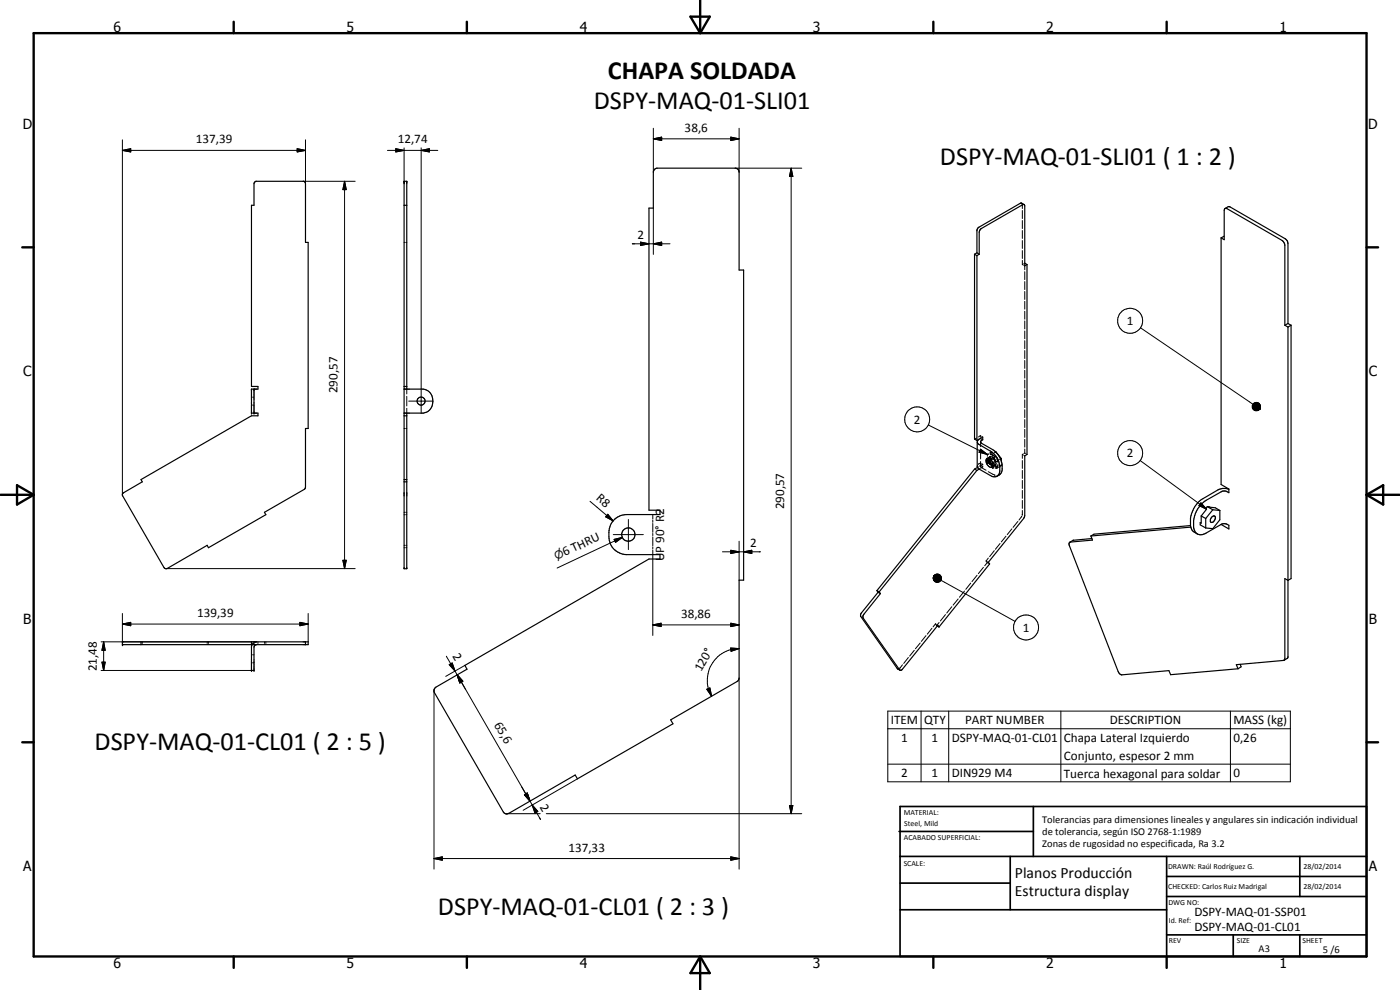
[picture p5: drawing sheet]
<svg xmlns="http://www.w3.org/2000/svg" width="420mm" height="297mm" viewBox="0 0 420 297" stroke-linecap="round" stroke-linejoin="round" font-family="sans-serif">
<g fill="none" stroke="#000" stroke-width=".35">
<path d="M76.6 54.5l14.5-.1 .5 .3 .1 .4v17.6h.8v55.9h-.8l-.1 18-12.2 7.1 .4 .7-17.2 9.9-.4-.7-12 7h-.7l-12.7-21.8-.1-.5 .4-.5 5.6-3.2-.4-.7 33.2-19.1h1.9v-.8h-1.9v-7.2h1.9v-.8h-1.9v-54.4h.7v-6.5zM196.5 50.7l.5-.2h23.9l.7 .4 .2 .7v29.4h1.4v93.1h-1.4v29.6l-.6 .8-19.9 11.5 .7 1.2-28.7 16.5-.7-1.2-19.9 11.6h-1l-.7-.5-20.6-35.8-.1-1 .5-.6 9.4-5.4-.7-1.2 55.3-31.9h3.3v-1.3h-10a5.5 5.5 0 0 1-5.4-6.7 5.3 5.3 0 0 1 5.4-5.3h10v-1.3h-3.3v-90.7h1.3v-10.8zM121.3 61.6h.8M292.5 76.3l.7 .4M292.5 76.3v55.4l.7 .5M293.2 76.7v55.5M293.2 75.9l.7 .4M293.2 75.9l-.7 .4M293.9 76.3l-.7 .4M307.3 61.3l.2 .5v18l.7-.4M307.3 61.3l-13.1 7.5-.3 .9v6.6M307.3 61.4l-.7-.4h-.4l-12.7 7.4-.3 .7v6.8"/>
<path d="M307.5 79l.7 .4M308.2 79.4v57l-.7 .4v17.9l-.3 .9-10.6 13.1 .4 .5-15.2 18.9M366.5 71.4l.9 .5v-8.8l.2-.5 .5-.1 17 9.9 .5 1.2v24M366.5 71.4v74l2.3 1.3v1.1a1.99 1.99 0 0 0-2.3-.2l-4.5 2.5a8.4 8.4 0 0 0-3.8 6.1v2a2.26 2.26 0 0 0 1.3 2.1 2.26 2.26 0 0 0 2.5-.4l4.5-2.5M367.4 70.9l-.9 .5M367.7 62.6l1-.6 .5 .1 16.5 9.5 .7 .7 .1 .8v24M385.6 97.6l.9 .5M386.5 98.1v99.1l-.1 .3-1.1 .6M386.5 97.1l1 .5M386.5 97.1l-.9 .5M387.5 97.6v76l-1 .5-.9-.5v23.9l-.2 .5-.3 .2-14.1 1.2 .5 1.3M387.5 97.6l-1 .5"/>
<path d="M76.2 116.8v7.2M121.3 116.8h5.8a3.7 3.7 0 0 1 2.8 3.6 3.7 3.7 0 0 1-2.8 3.6h-5.8M121.3 116h.8M122.1 116.8v-62.4h-.8v116.2h.8v-46.6M121.3 124.8h.8M293.3 132.7l.4 .6 3.5 2a6.2 6.2 0 0 1 2.6 7.1 1.66 1.66 0 0 1-2.6 .3l-3.3-1.9M293.9 131.7l-.6 .8v7.5l.6 .8M294.2 131.6l.7 .4M294.9 132l-.6 .4v.4l4 2.3 .9 1 1.1 1.6M294.9 132v-.9l-1.7 1.1M296.1 137.7a1.14 1.14 0 0 1 1.6 .7l.3 .8-.2 .8a1.41 1.41 0 0 1-1.8-1.2zM296.7 137.5a2.27 2.27 0 0 0 1.3 2.3"/>
<path d="M297.2 137.8a1 1 0 0 0 .8 1.4M298.9 135.6l1.6 2M300.3 137.7l.5 1.7v1.6l-.7 1.3-.9 .6M300.5 137.6l-.2 .1M300.5 137.6v.7M121.3 144.6h.8M121.3 143.9h.8M292.5 140.8l-29.3 36.4M292.5 140.8l.7 .3M293.2 141.1l-29.3 36.5M293.4 140.3l-.9 .5M293.9 140.8l-.7 .3"/>
<path d="M357.3 157.7l-29 2.6-.9 .5M357.4 158.2l-30 2.6M360.5 154.8v2.2l-.3-.2v.7l1.7 .9M360.5 154.8l1.4 .8M361.9 155.6v2.8M362.3 152l-.4 .6 .2 .2-1.6 2M362.3 152l2.4 .4 1.4 .8M362.3 152l1.7 1M363.8 155.1a.55 .55 0 0 1 .7-.3 .55 .55 0 0 1 .2 .8 1.05 1.05 0 0 1-1.4 1v-.7zM364 153l2.1 .2M364 153l-2.1 2.6M366.1 153.2v2.8l-2.1 2.6-2.1-.2"/>
<path d="M366.5 157.4l.9-.3 1.4 .5v1.1zM368.8 146.8a3.9 3.9 0 0 0-3.3 .2l-4.5 2.6a8.1 8.1 0 0 0-3.7 6v2.4l.4 1 1.6 1.2M263.2 177.2l.7 .4M263.2 177.2l.3 .5M263.5 177.7l-5.1 6.3-.1 .9 11 15.8 .8 .4M263.5 177.7l.7 .4M263.9 177.6l.3 .5M264.2 178.1l-5 6.3-.3 .8 11.2 15.9M321.1 162.7l-.2 .9 14.7 37.9 .6 .8 .5 .2 14.1-1.3 .5 1.2 20.2-1.7M327.4 160.8l.5 1.3-6.8 .6M327.7 161.6l-5.6 .5-1 .6M36.7 192.6h55.8v.8h-55.8z"/>
<path d="M42.3 192.6v.8M75.5 192.6v.8M75.6 193.4l-.1 .5v7.3h.7v-7l.3-.6 .4-.2M76.2 192.6v.8M91.7 192.6v.8M281.3 187.8l.5 .3M281.8 188.1l-.3-.5-10.7 13.2-.7 .3M372.2 199.3l.3 .8-1 .6"/>
<circle cx="126.4" cy="120.4" r="1.21"/>
<circle cx="188.6" cy="160.4" r="1.99"/>
</g>
<g fill="none" stroke="#000" stroke-width=".3">
<path d="M196.1 38.5v13.1M221.8 38.5v13.1M36.7 45.1l2.5-.5v1zM36.7 42v106.5M36.7 45.1h55M89.2 44.6l2.5 .5-2.5 .5zM91 54.4h15.6M91.7 42v13.1M103.4 54.4l.5 2.5h-1zM103.4 54.4v116.2M116.3 45.1h15.1M118.8 44.6l2.5 .5-2.5 .5z"/>
<path d="M121.3 44.4v10.7M126.4 45.1l2.5-.5v1zM126.4 44.4v79.7M196.1 41.7l2.5-.6v1.1zM196.1 41.7h25.7M219.3 41.1l2.5 .6-2.5 .5zM220.6 50.5h20M237.4 50.5l.5 2.5h-1zM237.4 50.5v193.6M121.3 72.7h.3M121.8 72.7h.3M189.8 73.2h11.3"/>
<path d="M192.2 72.6l2.6 .6-2.6 .5zM196.1 73.2l2.5-.6v1.1zM196.1 62.4v13.9M306.6 61h.1M306.7 61v.1M306.8 61.2v.1M306.8 61.3v1.3M306.8 79.4l.2 .1M306.8 63.2v2.4M306.8 66.2v2.4M306.8 69.2v2.3M306.8 72.2v2.3"/>
<path d="M306.8 75.2v2.4M306.8 78.1v1.3M307 79.2l-.2 .2M307.3 79.6l.2 .2v1.1M307.5 79l-.2 .1M307.5 81.5v2.4M307.5 84.5v2.4M307.5 87.5v2.3M307.5 90.4v2.4M307.5 93.4v2.4M307.5 96.3v2.4M307.5 99.3v2.3"/>
<path d="M342.3 98.3l33.7 23M75.5 119.2h.2M76 119.2h.2M122.1 116.8v1.4M122.1 118.9v2.9M307.5 102.2v2.4M307.5 105.2v2.4M307.5 108.2v2.3M307.5 111.1v2.4M307.5 114v2.5M307.5 117v2.4M307.5 120v2.3"/>
<path d="M75.5 121.5h.2M76 121.5h.2M121.3 128.6h.3M121.8 128.6h.3M122.1 122.5v1.5M122.7 120.4h7.4M278.6 127.5l17.7 8.9M293.1 131.4l-.6 .3M293.4 139.6l-.1 .4M294 139.1l-.4 .2M294.2 138.9l-.1 .1M294.2 138.9l.3 .2"/>
<path d="M294.2 130.7v.3M294.2 131.3v.3M294.2 138.9v.3M294.2 139.4v.3M294.2 139.7l.3 .2M294.2 130.7l.3 .2M294.2 139.7l-.2 .2M294.2 130.7l-.5 .4M294.3 134.8l2 1.6-2.5-.7zM294.3 132.6v1.4M294.3 134.8v2.9M294.3 138.5v1.5"/>
<path d="M294.3 134.8l-.5 .9 2.5 .7M294.3 134.8l2 1.6M294.3 139.7h.1M294.7 139.4l-.4 .3M294.7 139.2l.2 .1M294.7 140l.2 .1M294.7 131l.2 .1M294.9 139.3l-.1 .1M294.9 139.3v.3M294.9 139.9v.2M296.1 138.1l.1 .3M296.1 138.6l.1 .1"/>
<path d="M296.1 138.1v.2M296.1 138.4v.2M296.2 138l-.1 .1M296.3 138l.1 .3M296.3 138h-.1M296.3 138.7l.1 .4M296.3 136.4v.5M296.3 137.5v.5M296.3 138.9l.1 .2M296.4 137.4l-.2 .1M296.5 139l-.1 .1M296.5 138.3l-.4 .3"/>
<path d="M296.5 138.6l.2 .3M296.6 136.1l-.3 .3M296.7 138.9l-.1 .1M296.7 138.9l.4 .5M296.7 136.3l-.4 .1M296.7 137.3v.2M297 137.1h.4M297 137.1l-.3 .2M297.1 137a1.39 1.39 0 0 0 .1 1.9M297.2 138.9h.1M297.2 137.8l.6 .1M297.3 137.9l-.4 .2"/>
<path d="M297.3 137.9l.5 .7M297.3 135.8l-.3 .1M297.3 135.8v.6M297.3 137.2v.7M297.4 136.3l.1 .2M297.5 140l.4 .5M297.5 139.3l1 .4M297.5 136.2l.3 .2M297.5 136.2v.1M297.5 136.2l-.4 .1M297.5 136.3h.2M297.6 137l1 .8 .3 .7"/>
<path d="M297.7 137.5l-.4 .3M297.7 136.3l.1 .2M297.8 137.3l.6 .6 .3 1M297.8 136.7l.2 .1M297.8 135.7l-.5 .1M297.9 136.7l.1 .1M298 140l-.3 .2M298 136.5l.3 .2M298.1 136.1l-.4 .2M298.1 136.7l-.1 .1M298.2 138.6l-.2 .6M298.3 136.7h-.1"/>
<path d="M298.3 136.7l.4 .5M298.4 139.8h-.4M298.4 135.7l.5-.1-.4 .3M298.4 137.8v-.5a.52 .52 0 0 1 .5-.3 .52 .52 0 0 1 .4 .5l.2 .8-.2 .2-.4-.1M298.4 139.2l.5 .7M298.5 138.9l-.4 .2M298.5 137l-.4 .3M298.7 139.4l-.3 .4M298.9 139.9l-.3 .2M298.9 139l-.2 .6-.3 .1M299.1 137.7l.4 .5M299.2 140l-.1 .3"/>
<path d="M299.2 140v.1M299.3 138.4l-.4 .3M299.3 139.9l-.1 .1M299.5 138.2v.5M299.5 139.3v.5M299.5 139.8l-.1 .2M299.5 139.8l-.6 .1M299.8 138l-.3 .2M300.3 137.7l-.3 .2M300.5 139.7l-.4 .3M300.5 138.3v.5M300.5 139.2v.5"/>
<path d="M300.5 139.7h-.5M306.8 136.4l.2 .1M306.8 136.4v1.1M306.8 138.2v2.3M307 136.2l-.2 .2M307.3 136.7l.2 .1M307.5 135.9l.3 .2M307.5 122.9v2.4M307.5 125.9v2.4M307.5 128.8v2.4M307.5 131.8v2.4M307.5 134.7v1.2"/>
<path d="M307.5 135.9l-.2 .2M308 136.2l.2 .2M342.2 138.2l19.9 14.6M375.8 121.7l2.3 1-2.3-.8zM375.8 121.9l2.3 .8-2.3-.5zM375.8 122.2l2.3 .5-2.2-.2zM375.9 122.5l2.2 .2h-2.1zM375.9 122.6h2.2M376 121.4l2.1 1.3-2.3-1zM376 122.7h2.1l-1.9 .2zM376 122.8h2.1M376.1 121.2l.2-.2 1.8 1.7z"/>
<path d="M376.1 121.2l2 1.5-2.1-1.3zM376.2 122.9l1.9-.2-1.7 .4zM376.3 121l.2-.1 1.6 1.8zM376.4 123.1l1.7-.4-1.5 .5zM376.5 120.9l.3-.1 1.3 1.9zM376.6 123.2l1.5-.5zM376.8 120.8l.3-.1 1 2zM376.9 123.2l1.2-.5zM377.1 120.7l.2 .1 .8 1.9zM377.2 123.2l.9-.5zM377.3 120.8l.3 .1 .5 1.8zM377.4 123.2l.7-.5z"/>
<path d="M377.6 120.9l.2 .1 .3 1.7zM377.7 123.1l.4-.4zM377.8 121l.3 1.7zM378 121.2l.2 .2-.1 1.3zM378.1 122.7l-.2 .2zM378.2 121.4l-.1 1.3zM378.2 121.7l-.1 1zM378.3 122.2l-.2 .5zM378.3 121.9l-.2 .8zM121.3 154.4h.3M121.3 153.7h.3M121.8 154.4h.3"/>
<path d="M121.8 153.7h.3M177.1 150.4l6.9 5.9M182.4 154.3l1.6 2-2.2-1.2zM188.6 155.9v9M195.9 154.4v1.3M195.9 156.1v.6M195.9 157.1v2.6M293.7 140.1l-.3 .2M294.2 140.5l-.3 .3M294.3 140.1l.3 .2M294.6 140.3l1.3 .8M294.9 140.1l-.3 .2"/>
<path d="M296.6 141.5l2 1M298.2 140.3l-.3 .2M298.3 140.4l-.4 .1M298.6 142.5h.1M298.9 140.5h.1M299 140.3l-.1 .2M299.1 140.3l-.2 .2M299.1 140.3l-.4 .1M299.2 140.3v.1M299.7 140.2l-.5 .3M299.9 142.5l-.7 .2M303.7 158.7l-1.4 1.7"/>
<path d="M305.5 156.5l-1.5 1.7M306.7 154.9l-.9 1.1M306.8 141.1v2.5M306.8 144.1v2.5M306.8 147.2v2.3M306.8 150.2v2.3M306.8 153.2v1.4M360.4 150.9l1.7 1.9-2.3-1.1zM49.7 170.6h56.9M102.9 168.1h1l-.5 2.5zM121.3 164.3h.3M121.3 163.6h.3"/>
<path d="M121.8 164.3h.3M121.8 163.6h.3M184.1 160.4h9M184.3 161.8l2.5-.6-2.1 1.5zM186.8 161.2l-19.6 9.2M195.9 160.1v.6M195.9 161.1v2.6M195.9 164.1v.6M195.9 165.1v25.6M216.8 165.6h11.4M219.3 165.1l2.5 .5-2.5 .5zM221.8 162.4v11.7"/>
<path d="M223.2 165.6l2.4-.5v1zM280.2 172.9l-.1 .5zM280.2 172.9l-.1 .8zM280.2 172.9v1zM280.2 172.9v1.3zM280.2 172.9l.2 1.5-.2-.2zM280.2 172.9l.4 1.6zM280.2 172.9l.7 1.8-.3-.2zM280.2 172.9l.9 1.9-.2-.1zM280.2 172.9l1.2 1.9h-.3zM280.2 172.9l1.5 1.8-.3 .1zM280.2 172.9l1.7 1.7-.2 .1z"/>
<path d="M280.2 172.9l1.9 1.5-.2 .2zM280.2 172.9l2.2 1.3-.3 .2zM280.2 172.9l2.3 1.1-.1 .2zM280.2 172.9l2.3 .8v.3zM280.2 172.9l2.4 .6-.1 .2zM280.2 172.9l2.3 .3 .1 .3zM280.2 172.9h2.2l.1 .3zM280.2 172.9l2.1-.2 .1 .2zM280.2 172.9l1.9-.4 .2 .2zM280.2 172.9l1.6-.5 .3 .1zM280.2 172.9l1.4-.6 .2 .1zM280.2 172.9l1.4-.6z"/>
<path d="M280.2 172.9l1.1-.6zM280.2 172.9l.9-.6zM280.2 173h2.3M280.2 172.8h2.2M280.4 172.7l.2-.2-.4 .4zM280.4 172.7l-.2 .2zM280.6 172.5l.2-.2-.6 .6zM282.4 174.1l22.2 12.3M287.6 179.7l-1.6 1.9M289.5 177.3l-1.6 1.9M291.3 175l-1.5 1.8M293.2 172.6l-1.5 1.9"/>
<path d="M295.1 170.2l-1.5 1.9M295.9 168.3l.2 .2M295.9 168.3l.3 .1M296.2 168.7l.1 .1M296.3 168.8l-.8 1M296.3 168.8l.2 .2M296.4 168.6l.2 .1M296.6 167.4l-.7 .9M296.7 169.1l.3 .1M298.4 165.2l-1.4 1.8M300.1 163.1l-1.4 1.7M301.9 160.9l-1.4 1.7"/>
<path d="M30.3 192.6h46.7M30.6 198.7h1l-.5 2.5zM31.1 192.6l.5 2.5h-1zM31.1 192.6v8.6M36.7 187.2l2.5-.5v1zM36.7 187.2h55.8M36.7 184.1v8.5M42.7 192.6v.3M42.7 193.1v.3M62.2 192.6v.3M62.2 193.1v.3M62.6 192.6v.3"/>
<path d="M62.6 193.1v.3M75.5 198.9h.2M75.5 196.5h.2M76 198.9h.2M76 196.5h.2M76 193h.1M76 193l-.4 .4M77 192.6l-.5 .1M77.4 192.6v.3M77.4 193.1v.3M79.4 192.6v.3M79.4 193.1v.3"/>
<path d="M79.8 192.6v.3M79.8 193.1v.3M90 186.7l2.5 .5-2.5 .5zM92.5 184.1v8.5M134 196.9l2.6 4.4M134.8 199.4l.9-.5 .9 2.4zM139.5 199.6l-5.7 3.3M195.9 187.5l2.5-.5v1zM195.9 187.5h25.9M219.3 194.4l2.5 .2-2.4 .8zM219.3 187l2.5 .5-2.5 .5zM221.8 194.6a9.4 9.4 0 0 0-9.3 7.5l-.2 1.5a9.1 9.1 0 0 0 1.3 5.3"/>
<path d="M270.8 199.5l-.9 1.1M272.6 197.3l-1.4 1.8M274.4 195.1l-1.4 1.7M276.2 192.9l-1.5 1.7M277.9 190.7l-1.4 1.7M279.7 188.5l-1.4 1.8M280.7 187.2l.3 .1M280.7 187.2l.2 .2M280.7 187.2l-.7 .9M281 187.5l.1 .2M281.1 187.7h.1M281.2 187.8h.1"/>
<path d="M281.2 187.5l.3 .1M281.8 186.8l-.7 .9M283.7 184.4l-1.5 1.9M285.7 182l-1.6 1.9M30.3 201.2h45.2M130.2 206.9v53.9M136.6 201.3l.6 1.2M137.2 202.5l1.7 1.9-.9 .5zM137.2 202.5l1.3 2.1M138.5 204.6l19.3 33.6M138.5 204.6l1.2 2.2M212.1 206.8l1-.4 .5 2.5z"/>
<path d="M221.8 203.5v57.3M266.4 213.4h120.9v21.2h-120.9zM266.4 218.7h120.9M269.4 200.7h.3M276.4 213.4v21.2M284.7 213.4v21.2M318.4 213.4v21.2M369.3 213.4v21.2M156.5 236.1l2.6 4.3M157.4 238.5l.8-.5 .9 2.4zM173.3 233.7l-16.3 9.4M266.4 229.3h120.9"/>
<path d="M130.2 257.6l2.5-.5v1zM130.2 257.6h91.6M151.8 244.1h10.3M159.1 240.4l.6 1.1M159.7 241.5l1.7 2-.8 .5zM159.7 241.5l2.5 4.4-.3-.6M163.9 244.1h76.7M219.3 257.1l2.5 .5-2.5 .5zM236.9 241.7h1l-.5 2.4z"/>
<circle cx="339.2" cy="96.3" r="3.8"/>
<circle cx="275.2" cy="125.8" r="3.8"/>
<circle cx="339.2" cy="136" r="3.8"/>
<circle cx="307.9" cy="188.2" r="3.8"/>
</g>
<g fill="#000">
<circle cx="121.3" cy="54.4" r=".18"/>
<circle cx="122.1" cy="54.4" r=".18"/>
<circle cx="75.5" cy="116.8" r=".18"/>
<circle cx="76.2" cy="116.8" r=".18"/>
<circle cx="75.5" cy="124" r=".18"/>
<circle cx="76.2" cy="124" r=".18"/>
<circle cx="36.7" cy="193.4" r=".18"/>
<circle cx="36.7" cy="192.6" r=".18"/>
<circle cx="75.5" cy="201.2" r=".18"/>
<circle cx="76.2" cy="201.2" r=".18"/>
</g>
<g fill="none" stroke="#000" stroke-width=".71">
<path d="M10.1 9.9h400v277.1h-400zM70.1 6.5v3.4M140.1 6.5v3.4M207.2 5h5.8l-2.9 4.9zM210.1 0v9.9M280.1 6.5v3.4M350.1 6.5v3.4M6.7 74.2h3.4M410.1 74.2h3.5M.1 148.5h10M5.1 145.6l5 2.9-5 2.9zM410.1 148.5h10"/>
<path d="M410.1 148.5l5-2.9v5.8zM6.7 222.7h3.4M410.1 222.7h3.5M70.1 287v3.4M140.1 287v3.4M210.1 287v10M210.1 287l2.9 5h-5.8zM280.1 287v3.4M350.1 287v3.4"/>
</g>
<g fill="none" stroke="#000" stroke-width=".51">
<path d="M269.8 249.5h40.3M270.1 242h140v45h-140zM270.1 257h140M303.2 257v16M310.1 242v15M350.1 257v30M390.1 257v12M270.1 265h33.1M270.1 273h80M350.1 269h60M350.1 263h60M350.1 280.5h60"/>
<path d="M370.1 280.5v6.5M390.1 280.5v6.5"/>
</g>
<g fill="#000">
<path d="M36.7 45.1l2.5-.5v1zM89.2 44.6l2.5 .5-2.5 .5zM103.4 54.4l.5 2.5h-1zM118.8 44.6l2.5 .5-2.5 .5zM126.4 45.1l2.5-.5v1zM196.1 41.7l2.5-.6v1.1zM219.3 41.1l2.5 .6-2.5 .5zM237.4 50.5l.5 2.5h-1zM192.2 72.6l2.6 .6-2.6 .5zM196.1 73.2l2.5-.6v1.1zM294.3 134.8l2 1.6-2.5-.7zM378.3 122.2l-.2 .5z"/>
<path d="M378.3 121.9l-.2 .8zM378.2 121.7l-.1 1zM378.2 121.4l-.1 1.3zM378 121.2l.2 .2-.1 1.3zM377.8 121l.3 1.7zM377.6 120.9l.2 .1 .3 1.7zM377.3 120.8l.3 .1 .5 1.8zM377.1 120.7l.2 .1 .8 1.9zM376.8 120.8l.3-.1 1 2zM376.5 120.9l.3-.1 1.3 1.9zM376.3 121l.2-.1 1.6 1.8zM376.1 121.2l.2-.2 1.8 1.7z"/>
<path d="M376.1 121.2l2 1.5-2.1-1.3zM376 121.4l2.1 1.3-2.3-1zM375.8 121.7l2.3 1-2.3-.8zM375.8 121.9l2.3 .8-2.3-.5zM375.8 122.2l2.3 .5-2.2-.2zM376.2 122.9l1.9-.2-1.7 .4zM376.4 123.1l1.7-.4-1.5 .5zM376.6 123.2l1.5-.5zM376.9 123.2l1.2-.5zM377.2 123.2l.9-.5zM377.4 123.2l.7-.5zM377.7 123.1l.4-.4z"/>
<path d="M378.1 122.7l-.2 .2zM182.4 154.3l1.6 2-2.2-1.2zM360.4 150.9l1.7 1.9-2.3-1.1zM102.9 168.1h1l-.5 2.5zM184.3 161.8l2.5-.6-2.1 1.5zM219.3 165.1l2.5 .5-2.5 .5zM223.2 165.6l2.4-.5v1zM280.2 172.9l-.1 .5zM280.2 172.9l-.1 .8zM280.2 172.9v1zM280.2 172.9v1.3zM280.2 172.9l.2 1.5-.2-.2z"/>
<path d="M280.2 172.9l.4 1.6zM280.2 172.9l.7 1.8-.3-.2zM280.2 172.9l.9 1.9-.2-.1zM280.2 172.9l1.2 1.9h-.3zM280.2 172.9l1.5 1.8-.3 .1zM280.2 172.9l1.7 1.7-.2 .1zM280.2 172.9l1.9 1.5-.2 .2zM280.2 172.9l2.2 1.3-.3 .2zM280.2 172.9l2.3 1.1-.1 .2zM280.2 172.9l2.3 .8v.3zM280.2 172.9l2.4 .6-.1 .2zM280.2 172.9l2.3 .3 .1 .3z"/>
<path d="M280.2 172.9l1.6-.5 .3 .1zM280.2 172.9l1.4-.6 .2 .1zM280.2 172.9l1.4-.6zM280.2 172.9l1.1-.6zM280.2 172.9l.9-.6zM280.6 172.5l.2-.2-.6 .6zM280.4 172.7l.2-.2-.4 .4zM280.4 172.7l-.2 .2zM30.6 198.7h1l-.5 2.5zM31.1 192.6l.5 2.5h-1zM36.7 187.2l2.5-.5v1zM90 186.7l2.5 .5-2.5 .5z"/>
<path d="M134.8 199.4l.9-.5 .9 2.4zM195.9 187.5l2.5-.5v1zM219.3 187l2.5 .5-2.5 .5zM219.3 194.4l2.5 .2-2.4 .8zM137.2 202.5l1.7 1.9-.9 .5zM212.1 206.8l1-.4 .5 2.5zM157.4 238.5l.8-.5 .9 2.4zM130.2 257.6l2.5-.5v1zM159.7 241.5l1.7 2-.8 .5zM219.3 257.1l2.5 .5-2.5 .5zM236.9 241.7h1l-.5 2.4z"/>
</g>
<path d="M280.2 172.7h2.1" fill="none" stroke="#000" stroke-width=".38"/>
<g font-size="7.9">
<text x="182.4" y="23.7">CHAPA SOLDADA</text>
<text x="178.2" y="32.7">DSPY-MAQ-01-SLI01</text>
<text x="282.1" y="49.4">DSPY-MAQ-01-SLI01 ( 1 : 2 )</text>
<text x="28.4" y="225">DSPY-MAQ-01-CL01 ( 2 : 5 )</text>
<text x="131.4" y="274.5">DSPY-MAQ-01-CL01 ( 2 : 3 )</text>
</g>
<g font-size="4.7">
<text x="304.6" y="263.5">Planos Producción</text>
<text x="304.6" y="268.9">Estructura display</text>
</g>
<g font-size="4.2">
<text x="34" y="9.6">6</text>
<text x="104" y="9.6">5</text>
<text x="174" y="9.6">4</text>
<text x="244" y="9.6">3</text>
<text x="314" y="9.6">2</text>
<text x="384" y="9.6">1</text>
<text x="6.8" y="38.7">D</text>
<text x="410.6" y="38.7">D</text>
<text x="7" y="112.9">C</text>
<text x="410.8" y="112.9">C</text>
<text x="7" y="187.1">B</text>
<text x="410.8" y="187.1">B</text>
<text x="7" y="261.4">A</text>
<text x="410.8" y="261.4">A</text>
<text x="34" y="290.4">6</text>
<text x="104" y="290.4">5</text>
<text x="174" y="290.4">4</text>
<text x="244" y="290.4">3</text>
<text x="314" y="290.4">2</text>
<text x="384" y="290.4">1</text>
</g>
<g font-size="3.9">
<text x="205.5" y="39.6">38,6</text>
<text x="58.7" y="43.1">137,39</text>
<text x="119.4" y="43.1">12,74</text>
<text x="191.3" y="71.7">2</text>
<text x="338.2" y="97.5">1</text>
<text x="101.3" y="118" transform="rotate(-90 101.3 118)">290,57</text>
<text x="274.3" y="127.1">2</text>
<text x="338.2" y="137.2">2</text>
<text x="178.7" y="149.7" transform="rotate(40 178.7 149.7)">R8</text>
<text x="235.4" y="152.8" transform="rotate(-90 235.4 152.8)">290,57</text>
<text x="169.5" y="167" transform="rotate(-25 169.5 167)">6 THRU</text>
<text x="225.1" y="164.1">2</text>
<text x="199.3" y="168.3" transform="rotate(-90 199.3 168.3)">UP 90° R2</text>
<text x="59.2" y="185.2">139,39</text>
<text x="204.4" y="185.4">38,86</text>
<text x="306.9" y="189.5">1</text>
<text x="135.7" y="196.8" transform="rotate(60 135.7 196.8)">2</text>
<text x="29" y="201.4" transform="rotate(-90 29 201.4)">21,48</text>
<text x="210.4" y="201.8" transform="rotate(-60 210.4 201.8)">120°</text>
<text x="148.2" y="217.4" transform="rotate(60 148.2 217.4)">65,6</text>
<text x="267.3" y="217.3">ITEM</text>
<text x="277.4" y="217.3">QTY</text>
<text x="289.6" y="217.3">PART NUMBER</text>
<text x="333.1" y="217.3">DESCRIPTION</text>
<text x="370.2" y="217.3">MASS (kg)</text>
<text x="270.5" y="222.5">1</text>
<text x="279.6" y="222.5">1</text>
<text x="285.6" y="222.6">DSPY-MAQ-01-CL01</text>
<text x="319.3" y="222.7">Chapa Lateral Izquierdo</text>
<text x="319.3" y="228">Conjunto, espesor 2 mm</text>
<text x="370.2" y="222.6">0,26</text>
<text x="270.5" y="233.2">2</text>
<text x="279.6" y="233.2">1</text>
<text x="285.6" y="233.2">DIN929 M4</text>
<text x="319.3" y="233.3">Tuerca hexagonal para soldar</text>
<text x="370.2" y="233.2">0</text>
<text x="161.9" y="242.2" transform="rotate(60 161.9 242.2)">2</text>
<text x="170.6" y="255.6">137,33</text>
<text x="358.5" y="275">DSPY-MAQ-01-SSP01</text>
<text x="358.5" y="279.4">DSPY-MAQ-01-CL01</text>
</g>
<text font-size="3.3" x="167" y="168.1" transform="rotate(-25 167 168.1)">n</text>
<g font-size="3.1">
<text x="312.7" y="246.8">Tolerancias para dimensiones lineales y angulares sin indicación individual</text>
<text x="312.7" y="250.4">de tolerancia, según ISO 2768-1:1989</text>
<text x="312.7" y="254">Zonas de rugosidad no especificada, Ra 3.2</text>
<text x="377.7" y="285.6">A3</text>
<text x="397" y="285.9">5 /6</text>
</g>
<g font-size="2.4">
<text x="271.2" y="244.4">MATERIAL:</text>
<text x="271.3" y="252">ACABADO SUPERFICIAL:</text>
<text x="271.4" y="247.9">Steel, Mild</text>
<text x="271.2" y="259.7">SCALE:</text>
<text x="350.6" y="260.8">DRAWN: Raúl Rodríguez G.</text>
<text x="391.2" y="260.6">28/02/2014</text>
<text x="350.6" y="266.9">CHECKED: Carlos Ruiz Madrigal</text>
<text x="391.2" y="266.7">28/02/2014</text>
<text x="350.6" y="271.4">DWG NO:</text>
<text x="350.8" y="276.9">Id. Ref:</text>
<text x="350.8" y="282.8">REV</text>
<text x="371.2" y="282.9">SIZE</text>
<text x="390.9" y="282.9">SHEET</text>
</g>
</svg>
